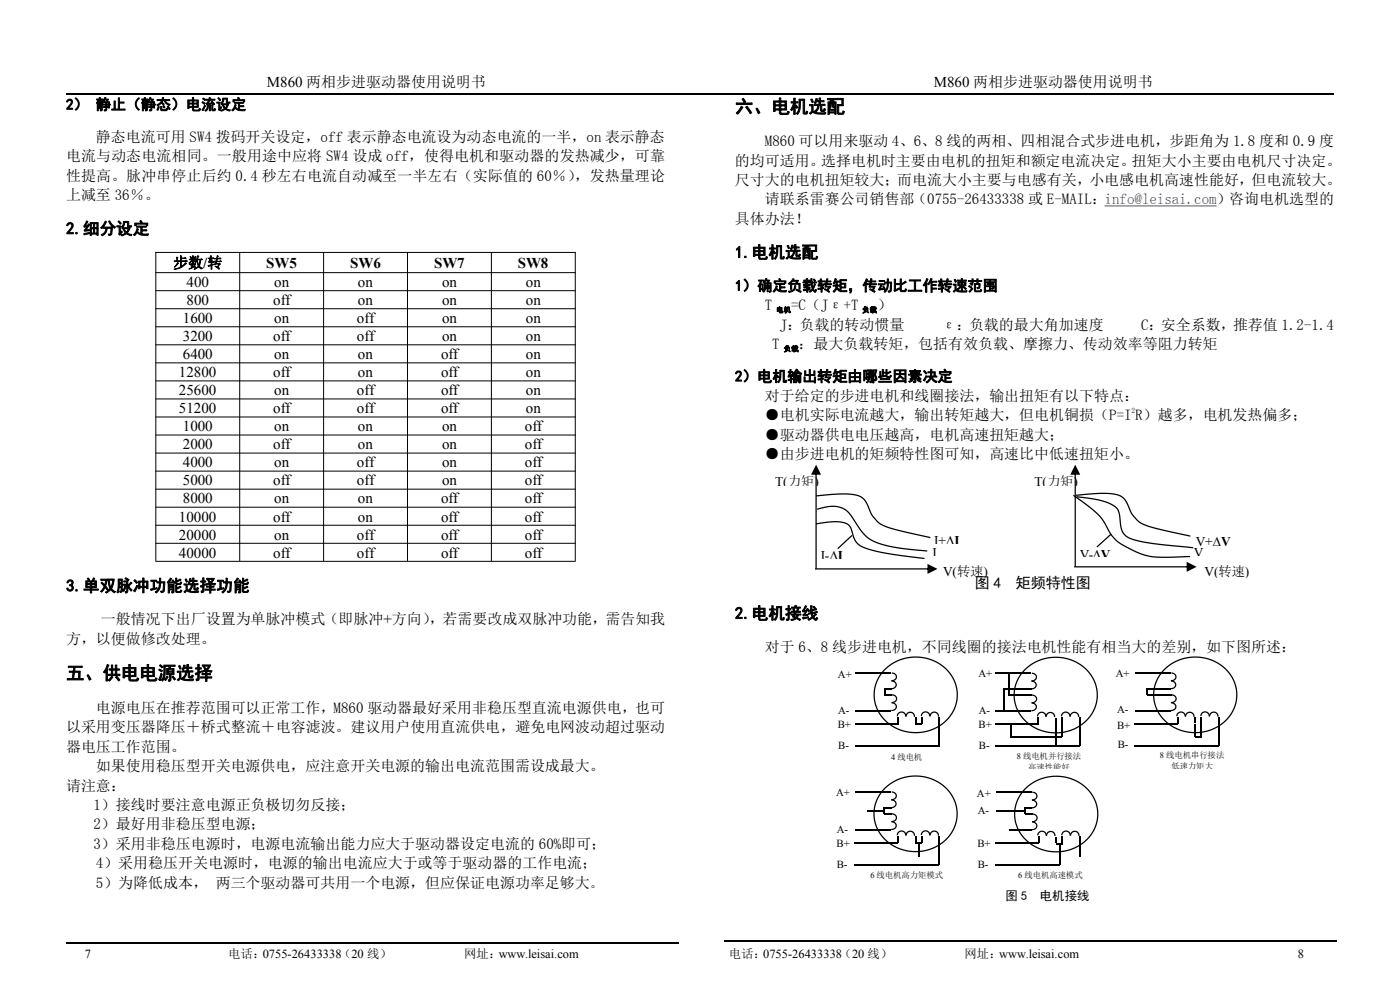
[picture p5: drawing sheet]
<svg xmlns="http://www.w3.org/2000/svg" width="297mm" height="210mm" viewBox="0 0 297 210" stroke-linecap="round" stroke-linejoin="round" font-family="sans-serif">
<path d="M14 19.9h269" fill="none" stroke="#000" stroke-width=".25"/>
<path d="M14 200h130M153.7 199.7h130" fill="none" stroke="#000" stroke-width=".26"/>
<g fill="none" stroke="#000" stroke-width=".21">
<path d="M33 53.5h89.1M33 57.8h89.1M33.1 53.5v65.5M50.9 53.5v65.5M68.7 53.5v65.5M86.4 53.5v65.5M104.2 53.5v65.5M122 53.5v65.5M33 61.7h89.1M33 65.5h89.1M33 69.3h89.1M33 73.1h89.1"/>
<path d="M33 77h89.1M33 80.8h89.1M33 84.6h89.1M33 88.5h89.1M33 92.3h89.1M33 96.1h89.1M33 99.9h89.1M33 103.8h89.1M33 107.6h89.1M33 111.4h89.1M33 115.2h89.1M33 119.1h89.1"/>
</g>
<path d="M234.3 43.7h23.8" fill="none" stroke="#00f" stroke-width=".21"/>
<g fill="#fff">
<path d="M200.1 119.4h10v3.8h-10z" fill-rule="evenodd"/>
<path d="M197.8 115.7h5.5v2.2h-5.5z" fill-rule="evenodd"/>
<path d="M198.2 113.1h5.5v2.2h-5.5z" fill-rule="evenodd"/>
<path d="M164.5 100.3h9.6v2.7h-9.6z" fill-rule="evenodd"/>
</g>
<g fill="#000">
<path d="M173.1 111l.9-.1a8.9 8.9 0 0 1 5.9 .2l.7 .8 1 2.7 .4 .6 .8 .6 1.7 .6 2.5 .6 9.1 1.3v.3l-1.9-.2a43.1 43.1 0 0 1-11-2.1 3.7 3.7 0 0 1-2.4-2.8l-.6-1.8-.4-.4-.6-.2-2.3-.3-3.7 .5zM173.1 105.1l1.3-.2a18.5 18.5 0 0 1 7.9 .2 4.3 4.3 0 0 1 2.3 3.1l.6 1.1 .9 1.1 1.3 .9 3 1 7 1.6-.1 .3-5.7-1.3a11.4 11.4 0 0 1-5.6-2.2l-1.2-1.5-1.3-2.8-.6-.6-.5-.4-1.3-.3-1.4-.2-2.7 .1-3.9 .3zM173.3 107.9l.7-.2a5.7 5.7 0 0 1 6.1 1l3 4.1 .8 .9 1.1 .8 1.9 .8 2.3 .6 7.5 .8v.3l-1.6-.1a26.8 26.8 0 0 1-10.3-2.2l-1.7-1.4-2.9-4.1-1.1-1-1-.5-1.1-.2-1.4 .1-2.2 .6z"/>
<path d="M173.1 98.6l-1 2.1h2.1zM173 100.2v20.5h.3v-20.5z"/>
<path d="M196.8 119.6l2.1 1.1-2.1 1zM172.9 120.5h24.4v.3h-24.4z"/>
</g>
<path d="M174.1 116.2h5.5v2.2h-5.5z" fill-rule="evenodd" fill="#fff"/>
<path d="M177.6 116.3l3.1-2.8 .1 .2-3 2.8z" fill="#000"/>
<path d="M229.1 115.9h9.6v2.2h-9.6z" fill-rule="evenodd" fill="#fff"/>
<path d="M232.6 115.9l3-2.7 .2 .2-3 2.7z" fill="#000"/>
<g fill="#fff">
<path d="M219.5 100.3h9.6v2.7h-9.6z" fill-rule="evenodd"/>
<path d="M255.5 119.3h10.7v3.1h-10.7z" fill-rule="evenodd"/>
<path d="M253.3 115.6h5.5v2.2h-5.5z" fill-rule="evenodd"/>
<path d="M253.7 113.1h9.8v2.8h-9.8z" fill-rule="evenodd"/>
</g>
<g fill="#000">
<path d="M227.8 105a22.6 22.6 0 0 1 6.4 5.5l1.5 2.7 1.1 1.3 1.3 .9 3.1 1.6 1.8 .7 1.9 .3 7.6-.1v.3h-.7a29.9 29.9 0 0 1-8.3-.1l-2.1-.7-2.8-1.4a7.9 7.9 0 0 1-4-4.2l-.8-1.5-.9-1.1-1.9-1.6-3.4-2.4zM228.3 104.9l1.3-.1a18.9 18.9 0 0 1 7.8 .1 4.3 4.3 0 0 1 2.4 3.1l.5 1.1 .9 1 1.3 1 3 .9 7.1 1.6-.1 .3-5.7-1.3a11.6 11.6 0 0 1-5.6-2.1l-1.2-1.5-1.3-2.8-.6-.6-.6-.3-1.2-.4-1.5-.1-2.6 .1-3.9 .3zM228.4 105.2l1.2 .2a14.5 14.5 0 0 1 6.9 1.9 3.2 3.2 0 0 1 1.3 3l.2 1.6 .3 1 .7 .7 1 .6 1.9 .5 2.5 .4 8.7 1v.2l-4.6-.4a29 29 0 0 1-9.2-1.7 3.5 3.5 0 0 1-1.8-3.4l-.4-2.4-.4-.6-.7-.5-2.2-.9-5.4-.9z"/>
<path d="M228.1 98.6l-1 2.1h2.1zM228 100.2v20h.2v-20z"/>
<path d="M251.7 119.2l2.2 1-2.2 1.1zM227.9 120.1h24.4v.3h-24.4z"/>
</g>
<path d="M188 141.7a9.2 9.2 0 0 1 14.8 3.6 8.1 8.1 0 0 1-7.3 10 8.4 8.4 0 0 1-10-9 7.7 7.7 0 0 1 2.5-4.6z" fill-rule="evenodd" fill="#fff"/>
<g fill="#000">
<path d="M187.5 146.1h.3v1.3h-.3zM187.6 146h1.5v.3h-1.5zM187.7 147.3h1.5v.2h-1.5zM189.2 144.3a.96 .96 0 0 1 1.1 1 .96 .96 0 0 1-1.3 .9l.1-.3 .6-.1 .3-.5-.2-.5-.7-.2zM189.2 149a.96 .96 0 0 1 1.1 1 .96 .96 0 0 1-1.2 .8v-.2l.6-.2 .3-.5-.2-.5-.6-.2zM189.2 142.6a.96 .96 0 0 1 1.1 1 .96 .96 0 0 1-1.2 .9v-.2l.7-.2 .2-.5-.2-.5-.6-.2zM189.2 147.3a.96 .96 0 0 1 1.1 1 .96 .96 0 0 1-1.2 .9v-.3l.7-.2 .3-.5-.3-.5-.6-.2zM190.5 151.2a1.02 1.02 0 0 1 1.2-.2 1.02 1.02 0 0 1 .6 1h-.3l-.3-.6-.4-.2-.6 .2-.2 .5h-.3zM190.4 152.2h.3v1.3h-.3zM192.4 151.3a1.02 1.02 0 0 1 1.1-.2 1.02 1.02 0 0 1 .6 1h-.2l-.3-.7-.5-.2-.5 .3-.2 .5h-.3zM194.1 152.2h.3v1.3h-.3zM194.2 153.5h1.3v.3h-1.3z"/>
<path d="M195.6 151.2a1.02 1.02 0 0 1 1.2-.2 1.02 1.02 0 0 1 .6 1h-.3l-.3-.7-.4-.2-.6 .3-.2 .5h-.3zM195.4 152.1h.3v1.5h-.3zM197.5 151.2a1.02 1.02 0 0 1 1.1-.2 1.02 1.02 0 0 1 .6 1h-.2l-.3-.6-.5-.2-.5 .2-.3 .6-.2-.1z"/>
<path d="M187.8 142.1l-1.1 1.4-.7 1.4-.4 1.7v1.6l.4 1.5 .7 1.6 1.1 1.4 1.3 1 1.6 .9 1.6 .5 1.7 .2 2-.2 1.7-.4 1.6-.9 1.3-1 1.1-1.3 .7-1.4 .4-1.3 .1-1.6-.1-1.4-.4-1.3-.8-1.3-1-1.2-1.1-.9-1.5-.8-1.4-.5-1.7-.3-1.5 .1-1.5 .2-1.6 .6-1.2 .7zM187.6 141.9l1.1-.9 1.3-.8a9.1 9.1 0 0 1 13.1 6 8.5 8.5 0 0 1-9.7 9.3 8.2 8.2 0 0 1-7.5-10.9 8.1 8.1 0 0 1 1.7-2.7z"/>
</g>
<path d="M181.4 153.6h9.2M181.4 158.2h17.8M181.4 142.8h7.7M181.5 150.8h7.6M199.3 152.1v6" fill="none" stroke="#000" stroke-width=".26"/>
<path d="M217.7 141.8a9.2 9.2 0 0 1 14.8 3.5 8.1 8.1 0 0 1-7.3 10.1 8.4 8.4 0 0 1-10-9 7.7 7.7 0 0 1 2.5-4.6z" fill-rule="evenodd" fill="#fff"/>
<g fill="#000">
<path d="M217.3 146h1.5v.3h-1.5zM217.4 147.3h1.5v.3h-1.5zM218.9 144.4a.96 .96 0 0 1 1.1 1 .96 .96 0 0 1-1.3 .9l.1-.3 .6-.2 .3-.5-.3-.5-.6-.2zM218.9 149a.96 .96 0 0 1 1.1 1 .96 .96 0 0 1-1.2 .9v-.3l.6-.1 .3-.5-.2-.5-.6-.2zM218.9 142.7a.96 .96 0 0 1 1.1 1 .96 .96 0 0 1-1.2 .9v-.3l.7-.2 .2-.5-.2-.4-.6-.3zM218.9 147.3a.96 .96 0 0 1 1.1 1 .96 .96 0 0 1-1.2 .9v-.3l.7-.1 .3-.5-.3-.5-.6-.2zM220.3 151.3a1.02 1.02 0 0 1 1.1-.2 1.02 1.02 0 0 1 .6 1h-.3l-.2-.7-.5-.2-.5 .2-.3 .6h-.2zM220.1 152.2h.3v1.3h-.3zM222.1 151.3a1.02 1.02 0 0 1 1.2-.2 1.02 1.02 0 0 1 .6 1h-.3l-.3-.7-.5-.1-.5 .2-.2 .5h-.3zM223.8 152.3h.3v1.2h-.3zM225.4 151.2a1.02 1.02 0 0 1 1.1-.2 1.02 1.02 0 0 1 .6 1h-.3l-.2-.6-.5-.2-.5 .2-.3 .6-.2-.1zM225.2 152.2h.3v1.4h-.3z"/>
<path d="M227.2 151.3a1.02 1.02 0 0 1 1.2-.2 1.02 1.02 0 0 1 .6 1h-.3l-.2-.6-.5-.3-.5 .2-.3 .6h-.3z"/>
<path d="M217.5 142.1l-1.1 1.4-.7 1.4-.4 1.7v1.7l.4 1.5 .7 1.6 1.1 1.3 1.3 1.1 1.6 .8 1.6 .5 2 .2 1.7-.1 1.7-.5 1.6-.8 1.3-1 1.1-1.4 .7-1.3 .4-1.4 .1-1.6-.1-1.3-.4-1.3-.8-1.4-1-1.2-1.1-.9-1.5-.8-1.4-.4-1.7-.3h-1.5l-1.5 .3-1.6 .5-1.4 .8zM217.3 142l2.2-1.6a9.1 9.1 0 0 1 13.3 5.6 8.5 8.5 0 0 1-9.5 9.6 8.2 8.2 0 0 1-7.8-10.8 8 8 0 0 1 1.8-2.8z"/>
</g>
<g fill="none" stroke="#000" stroke-width=".26">
<path d="M211.1 153.6h9.2M211.1 142.8h7.7M211.1 158.2h17.9M211.2 150.9h7.5M212.9 146.1v4.8M212.9 146.1h4.4M214 142.8v4.7M214.1 147.5h3.2M214.4 156.4h10.9M214.4 153.6v2.9M224 153.6v4.6M225.3 153.4v2.9"/>
<path d="M229 152.2v5.9"/>
</g>
<path d="M247.3 141.7a9.2 9.2 0 0 1 14.8 3.6 8.1 8.1 0 0 1-7.3 10 8.4 8.4 0 0 1-10-9 7.7 7.7 0 0 1 2.5-4.6z" fill-rule="evenodd" fill="#fff"/>
<g fill="#000">
<path d="M243.2 146.1h.3v1.3h-.3zM246.9 146h1.5v.3h-1.5zM247 147.3h1.5v.2h-1.5zM248.4 144.3a.96 .96 0 0 1 1.2 1 .96 .96 0 0 1-1.3 .9l.1-.3 .6-.1 .3-.5-.3-.5-.6-.2zM248.5 149a.96 .96 0 0 1 1.1 1 .96 .96 0 0 1-1.2 .8v-.2l.6-.2 .3-.5-.2-.5-.6-.2zM248.5 142.6a.96 .96 0 0 1 1.1 1 .96 .96 0 0 1-1.2 .9v-.2l.6-.2 .3-.5-.2-.5-.6-.2zM248.5 147.3a.96 .96 0 0 1 1.1 1 .96 .96 0 0 1-1.2 .9v-.3l.7-.2 .3-.5-.3-.5-.6-.2zM249.8 151.2a1.02 1.02 0 0 1 1.2-.2 1.02 1.02 0 0 1 .6 1h-.3l-.3-.6-.4-.2-.6 .2-.2 .5h-.3zM249.7 152.2h.3v1.3h-.3zM251.7 151.3a1.02 1.02 0 0 1 1.1-.2 1.02 1.02 0 0 1 .6 1h-.2l-.3-.7-.5-.2-.5 .3-.3 .5h-.2zM253.4 152.2h.3v1.3h-.3zM253.6 156.3h1.3v.3h-1.3z"/>
<path d="M254.9 151.2a1.02 1.02 0 0 1 1.2-.2 1.02 1.02 0 0 1 .6 1h-.3l-.3-.7-.4-.2-.6 .3-.2 .5h-.3zM254.7 152.1h.3v1.5h-.3zM256.8 151.2a1.02 1.02 0 0 1 1.1-.2 1.02 1.02 0 0 1 .6 1h-.2l-.2-.5-.5-.3-.5 .1-.4 .7-.2-.1z"/>
<path d="M247.1 142.1l-1.1 1.4-.7 1.4-.4 1.7v1.6l.4 1.5 .7 1.6 1.1 1.4 1.3 1 1.6 .9 1.6 .5 1.7 .2 2-.2 1.6-.4 1.7-.9 1.3-1 1.1-1.3 .7-1.4 .4-1.3 .1-1.6-.1-1.4-.5-1.3-.7-1.3-1-1.2-1.1-.9-1.5-.8-1.4-.5-1.7-.3-1.5 .1-1.5 .2-1.6 .6-1.2 .7zM246.9 141.9l1.1-.9 1.3-.8a9.1 9.1 0 0 1 13.1 6 8.5 8.5 0 0 1-9.8 9.3 8.2 8.2 0 0 1-7.4-10.9 8.1 8.1 0 0 1 1.7-2.7z"/>
</g>
<path d="M240.7 153.6h9.2M240.7 158.2h17.8M240.7 142.8h7.6M240.8 150.8h7.5M243.3 146.1h3.6M243.3 147.4h3.8M253.5 153.6v2.8M254.8 153.5v2.9M258.6 152.1v6" fill="none" stroke="#000" stroke-width=".26"/>
<path d="M188 167a9.2 9.2 0 0 1 14.7 3.5 8.1 8.1 0 0 1-7.3 10.1 8.4 8.4 0 0 1-9.9-9.1 7.7 7.7 0 0 1 2.5-4.5z" fill-rule="evenodd" fill="#fff"/>
<g fill="#000">
<path d="M187.4 171.4h.3v1.3h-.3zM187.6 171.2h1.5v.3h-1.5zM187.7 172.5h1.5v.3h-1.5zM189.1 169.6a.96 .96 0 0 1 1.1 1 .96 .96 0 0 1-1.2 .8v-.2l.7-.2 .3-.5-.3-.5-.6-.2zM189.2 174.2a.96 .96 0 0 1 1.1 1 .96 .96 0 0 1-1.3 .9l.1-.3 .6-.1 .3-.6-.2-.4-.7-.2zM189.2 167.9a.96 .96 0 0 1 1.1 1 .96 .96 0 0 1-1.2 .9v-.3l.6-.2 .3-.5-.2-.5-.6-.2zM189.2 172.5a.96 .96 0 0 1 1.1 1 .96 .96 0 0 1-1.2 .9v-.3l.7-.1 .2-.5-.2-.5-.6-.2zM190.5 176.4a1.02 1.02 0 0 1 1.2-.2 1.02 1.02 0 0 1 .6 1.1l-.3-.1-.2-.5-.5-.3-.5 .1-.3 .7h-.3zM190.4 177.4h.3v1.3h-.3zM192.4 176.5a1.02 1.02 0 0 1 1.1-.2 1.02 1.02 0 0 1 .6 1h-.2l-.2-.6-.5-.2-.5 .1-.3 .6h-.3zM194.1 177.4h.3v1.3h-.3zM194.2 178.7h1.3v.3h-1.3z"/>
<path d="M195.6 176.4a1.02 1.02 0 0 1 1.2-.2 1.02 1.02 0 0 1 .6 1h-.3l-.3-.6-.4-.2-.6 .2-.2 .5h-.3zM195.4 177.4h.3v1.4h-.3zM197.5 176.5a1.02 1.02 0 0 1 1.1-.2 1.02 1.02 0 0 1 .6 1h-.2l-.3-.7-.5-.2-.5 .2-.3 .6h-.2z"/>
<path d="M187.8 167.3l-1.1 1.4-.7 1.4-.4 1.7v1.6l.3 1.6 .8 1.6 1 1.2 1.3 1.2 1.7 .8 1.6 .5 1.9 .2 1.8-.1 1.6-.5 1.7-.8 1.4-1.2 1-1.2 .7-1.4 .4-1.3 .1-1.6-.2-1.4-.4-1.2-.7-1.4-.9-1.1-1.3-1-1.4-.8-1.4-.4-1.7-.3h-1.6l-1.5 .3-1.5 .5-1.3 .7zM187.6 167.2l2.2-1.6a9.1 9.1 0 0 1 13.2 5.6 8.5 8.5 0 0 1-9.5 9.6 8.2 8.2 0 0 1-7.7-10.8 8 8 0 0 1 1.8-2.8z"/>
</g>
<path d="M181.3 178.8h9.2M181.4 168h7.6M181.5 176h7.5M183.9 172h3.6M194.9 178.9v2.9M199.2 177.4v5.9M181.3 183.4h17.9" fill="none" stroke="#000" stroke-width=".26"/>
<path d="M217.8 167a9.2 9.2 0 0 1 14.8 3.5 8.1 8.1 0 0 1-7.3 10.1 8.4 8.4 0 0 1-10-9 7.7 7.7 0 0 1 2.5-4.6z" fill-rule="evenodd" fill="#fff"/>
<g fill="#000">
<path d="M217.3 171.4h.3v1.3h-.3zM217.4 171.3h1.5v.2h-1.5zM217.5 172.5h1.5v.3h-1.5zM219 169.6a.96 .96 0 0 1 1.1 1 .96 .96 0 0 1-1.3 .9l.1-.3 .6-.1 .3-.5-.2-.5-.7-.2zM219 174.2a.96 .96 0 0 1 1.1 1 .96 .96 0 0 1-1.2 .9v-.2l.6-.2 .3-.5-.2-.5-.6-.2zM219 167.9a.96 .96 0 0 1 1.1 1 .96 .96 0 0 1-1.2 .9v-.3l.7-.1 .2-.5-.2-.5-.6-.2zM219 172.6a.96 .96 0 0 1 1.1 1 .96 .96 0 0 1-1.2 .8v-.2l.7-.2 .3-.4-.3-.6-.6-.2zM220.3 176.5a1.02 1.02 0 0 1 1.2-.2 1.02 1.02 0 0 1 .6 1h-.3l-.3-.7-.4-.1-.6 .2-.2 .5h-.3zM220.2 177.4h.3v1.4h-.3zM222.2 176.5a1.02 1.02 0 0 1 1.1-.2 1.02 1.02 0 0 1 .6 1.1l-.2-.1-.2-.5-.5-.3-.5 .1-.3 .7h-.3zM223.9 177.5h.3v1.2h-.3zM224 178.8h1.3v.3h-1.3z"/>
<path d="M225.4 176.5a1.02 1.02 0 0 1 1.2-.2 1.02 1.02 0 0 1 .6 1h-.3l-.3-.7-.4-.2-.6 .3-.2 .5h-.3zM225.2 177.4h.3v1.4h-.3zM227.3 176.5a1.02 1.02 0 0 1 1.1-.2 1.02 1.02 0 0 1 .6 1h-.2l-.3-.7-.5-.1-.5 .2-.2 .5h-.3z"/>
<path d="M217.6 167.4l-1.1 1.4-.7 1.4-.4 1.7v1.6l.4 1.5 .7 1.6 1 1.2 1.4 1.2 1.6 .9 1.6 .5 2 .2 1.7-.2 1.7-.5 1.6-.8 1.3-1 1.1-1.3 .7-1.4 .4-1.3 .2-1.6-.2-1.4-.4-1.3-.8-1.4-1-1.2-1.1-.8-1.5-.8-1.4-.5-1.7-.3h-1.5l-1.5 .3-1.6 .6-1.4 .8zM217.4 167.2l2.2-1.6a9.1 9.1 0 0 1 13.3 5.6 8.5 8.5 0 0 1-9.5 9.6 8.2 8.2 0 0 1-7.8-10.7 8 8 0 0 1 1.8-2.9z"/>
</g>
<path d="M211.2 178.9h9.2M211.2 168h7.7M211.2 172.1h6.1M214.1 176h4.8M224.8 179v4.4M229.1 177.4v4.4M211.2 183.4h13.6" fill="none" stroke="#000" stroke-width=".26"/>
<g font-size="3.9">
<text x="155.9" y="23.9">六、电机选配</text>
<text x="14" y="144.1">五、供电电源选择</text>
</g>
<g font-size="3.5">
<text x="14" y="49.7">2.细分设定</text>
<text x="155.9" y="54.7">1.电机选配</text>
<text x="14" y="125.5">3.单双脉冲功能选择功能</text>
<text x="155.9" y="131.3">2.电机接线</text>
</g>
<g font-size="3.2">
<text x="14" y="23.3">2） 静止（静态）电流设定</text>
<text x="56.6" y="18.5">M860 两相步进驱动器使用说明书</text>
<text x="198.1" y="18.5">M860 两相步进驱动器使用说明书</text>
<text x="14" y="34.2">电流与动态电流相同。一般用途中应将 SW4 设成 off，使得电机和驱动器的发热减少，可靠</text>
<text x="20.4" y="30.1">静态电流可用 SW4 拨码开关设定，off 表示静态电流设为动态电流的一半，on 表示静态</text>
<text x="155.9" y="35.2">的均可适用。选择电机时主要由电机的扭矩和额定电流决定。扭矩大小主要由电机尺寸决定。</text>
<text x="162.3" y="31">M860 可以用来驱动 4、6、8 线的两相、四相混合式步进电机，步距角为 1.8 度和 0.9 度</text>
<text x="14" y="38.3">性提高。脉冲串停止后约 0.4 秒左右电流自动减至一半左右（实际值的 60％）</text>
<text x="121.9" y="38.3">，发热量理论</text>
<text x="155.9" y="39.3">尺寸大的电机扭矩较大；而电流大小主要与电感有关，小电感电机高速性能好，但电流较大。</text>
<text x="14" y="42.4">上减至 36％。</text>
<text x="155.9" y="47.5">具体办法！</text>
<text x="162.3" y="43.4">请联系雷赛公司销售部（0755-26433338 或 E-MAIL：info@leisai.com）咨询电机选型的</text>
<text x="36.7" y="56.8">步数/转</text>
<text x="56.5" y="56.8">SW5</text>
<text x="74.3" y="56.8">SW6</text>
<text x="92.1" y="56.8">SW7</text>
<text x="109.9" y="56.8">SW8</text>
<text x="39.6" y="60.9">400</text>
<text x="39.6" y="64.7">800</text>
<text x="58" y="64.7">off</text>
<text x="58.2" y="60.9">on</text>
<text x="75.9" y="60.9">on</text>
<text x="75.9" y="64.7">on</text>
<text x="93.8" y="60.9">on</text>
<text x="93.8" y="64.7">on</text>
<text x="111.5" y="60.9">on</text>
<text x="111.5" y="64.7">on</text>
<text x="155.9" y="61.7">1）确定负载转矩，传动比工作转速范围</text>
<text x="162.3" y="65.8">T</text>
<text x="167.8" y="65.8">=C（Jε+T</text>
<text x="186.1" y="65.8">）</text>
<text x="38.8" y="68.5">1600</text>
<text x="58.2" y="68.5">on</text>
<text x="75.7" y="68.5">off</text>
<text x="93.8" y="68.5">on</text>
<text x="111.5" y="68.5">on</text>
<text x="165.4" y="69.9">J：负载的转动惯量</text>
<text x="199.8" y="69.9">ε：负载的最大角加速度</text>
<text x="242.1" y="69.9">C：安全系数，推荐值 1.2-1.4</text>
<text x="38.8" y="72.4">3200</text>
<text x="38.8" y="76.2">6400</text>
<text x="58" y="72.4">off</text>
<text x="58.2" y="76.2">on</text>
<text x="75.7" y="72.4">off</text>
<text x="75.9" y="76.2">on</text>
<text x="93.6" y="76.2">off</text>
<text x="93.8" y="72.4">on</text>
<text x="111.5" y="72.4">on</text>
<text x="111.5" y="76.2">on</text>
<text x="163.8" y="74.1">T</text>
<text x="169.4" y="74.1">：最大负载转矩，包括有效负载、摩擦力、传动效率等阻力转矩</text>
<text x="38" y="80">12800</text>
<text x="38" y="83.8">25600</text>
<text x="58" y="80">off</text>
<text x="58.2" y="83.8">on</text>
<text x="75.7" y="83.8">off</text>
<text x="75.9" y="80">on</text>
<text x="93.6" y="80">off</text>
<text x="93.6" y="83.8">off</text>
<text x="111.5" y="80">on</text>
<text x="111.5" y="83.8">on</text>
<text x="155.9" y="80.9">2）电机输出转矩由哪些因素决定</text>
<text x="38" y="87.6">51200</text>
<text x="58" y="87.6">off</text>
<text x="75.7" y="87.6">off</text>
<text x="93.6" y="87.6">off</text>
<text x="111.5" y="87.6">on</text>
<text x="162.3" y="85">对于给定的步进电机和线圈接法，输出扭矩有以下特点：</text>
<text x="162.3" y="89.1">●电机实际电流越大，输出转矩越大，但电机铜损（P=I R）越多，电机发热偏多；</text>
<text x="38.8" y="91.5">1000</text>
<text x="38.8" y="95.3">2000</text>
<text x="58" y="95.3">off</text>
<text x="58.2" y="91.5">on</text>
<text x="75.9" y="91.5">on</text>
<text x="75.9" y="95.3">on</text>
<text x="93.8" y="91.5">on</text>
<text x="93.8" y="95.3">on</text>
<text x="111.3" y="91.5">off</text>
<text x="111.3" y="95.3">off</text>
<text x="162.3" y="93.2">●驱动器供电电压越高，电机高速扭矩越大；</text>
<text x="38.8" y="99.2">4000</text>
<text x="58.2" y="99.2">on</text>
<text x="75.7" y="99.2">off</text>
<text x="93.8" y="99.2">on</text>
<text x="111.3" y="99.2">off</text>
<text x="162.3" y="97.4">●由步进电机的矩频特性图可知，高速比中低速扭矩小。</text>
<text x="38.8" y="103">5000</text>
<text x="38.8" y="106.8">8000</text>
<text x="58" y="103">off</text>
<text x="58.2" y="106.8">on</text>
<text x="75.7" y="103">off</text>
<text x="75.9" y="106.8">on</text>
<text x="93.6" y="106.8">off</text>
<text x="93.8" y="103">on</text>
<text x="111.3" y="103">off</text>
<text x="111.3" y="106.8">off</text>
<text x="38" y="110.6">10000</text>
<text x="58" y="110.6">off</text>
<text x="75.9" y="110.6">on</text>
<text x="93.6" y="110.6">off</text>
<text x="111.3" y="110.6">off</text>
<text x="38" y="114.4">20000</text>
<text x="38" y="118.3">40000</text>
<text x="58" y="118.3">off</text>
<text x="58.2" y="114.4">on</text>
<text x="75.7" y="114.4">off</text>
<text x="75.7" y="118.3">off</text>
<text x="93.6" y="114.4">off</text>
<text x="93.6" y="118.3">off</text>
<text x="111.3" y="114.4">off</text>
<text x="111.3" y="118.3">off</text>
<text x="206.8" y="124.6">图 4</text>
<text x="215.5" y="124.6">矩频特性图</text>
<text x="14" y="136.5">方，以便做修改处理。</text>
<text x="21.4" y="132.4">一般情况下出厂设置为单脉冲模式（即脉冲+方向）</text>
<text x="91.1" y="132.4">，若需要改成双脉冲功能，需告知我</text>
<text x="162.3" y="138.2">对于 6、8 线步进电机，不同线圈的接法电机性能有相当大的差别，如下图所述：</text>
<text x="14" y="155.3">以采用变压器降压＋桥式整流＋电容滤波。建议用户使用直流供电，避免电网波动超过驱动</text>
<text x="20.4" y="151.2">电源电压在推荐范围可以正常工作，M860 驱动器最好采用非稳压型直流电源供电，也可</text>
<text x="14" y="159.4">器电压工作范围。</text>
<text x="14" y="167.7">请注意：</text>
<text x="20.4" y="163.6">如果使用稳压型开关电源供电，应注意开关电源的输出电流范围需设成最大。</text>
<text x="19.8" y="171.8">1）接线时要注意电源正负极切勿反接；</text>
<text x="19.8" y="175.9">2）最好用非稳压型电源；</text>
<text x="19.8" y="180">3）采用非稳压电源时，电源电流输出能力应大于驱动器设定电流的 60%即可；</text>
<text x="20.4" y="184.2">4）采用稳压开关电源时，电源的输出电流应大于或等于驱动器的工作电流；</text>
<text x="20.4" y="188.3">5）为降低成本， 两三个驱动器可共用一个电源，但应保证电源功率足够大。</text>
</g>
<g font-size="2.8">
<text x="164.5" y="103.2">T(力矩)</text>
<text x="219.5" y="103.1">T(力矩)</text>
<text x="174.1" y="118.9">I-∆I</text>
<text x="197.8" y="118.3">I</text>
<text x="198.2" y="115.7">I+∆I</text>
<text x="229.1" y="118.6">V-∆V</text>
<text x="253.3" y="118.3">V</text>
<text x="253.7" y="115.8">V+∆</text>
<text x="259" y="115.8">V</text>
<text x="200.1" y="122.3">V(转速)</text>
<text x="255.5" y="122.2">V(转速)</text>
</g>
<g font-size="2.6">
<text x="213.3" y="190.9">图 5</text>
<text x="220.6" y="190.9">电机接线</text>
<text x="18" y="203.1">7</text>
<text x="48.4" y="203.1">电话：0755-26433338（20 线）</text>
<text x="98.5" y="203.1">网址：www.leisai.com</text>
<text x="154.6" y="203.1">电话：0755-26433338（20 线）</text>
<text x="204.6" y="203.1">网址：www.leisai.com</text>
<text x="275.3" y="203.1">8</text>
</g>
<g font-size="2.3">
<text x="177.8" y="143.8">A+</text>
<text x="207.6" y="143.7">A+</text>
<text x="236.7" y="143.7">A+</text>
<text x="177.7" y="154.5">B+</text>
<text x="177.8" y="151.4">A-</text>
<text x="207.6" y="154.4">B+</text>
<text x="207.6" y="151.5">A-</text>
<text x="237" y="154.6">B+</text>
<text x="237" y="151.3">A-</text>
<text x="177.8" y="158.9">B-</text>
<text x="207.7" y="158.8">B-</text>
<text x="237.1" y="158.7">B-</text>
<text x="177.4" y="168.9">A+</text>
<text x="207.3" y="169">A+</text>
<text x="207.4" y="172.7">A-</text>
<text x="177.5" y="179.7">B+</text>
<text x="177.5" y="176.6">A-</text>
<text x="207.3" y="179.8">B+</text>
<text x="177.5" y="184.1">B-</text>
<text x="207.4" y="184.2">B-</text>
</g>
<g font-size="1.8">
<text x="189.1" y="161.1">4 线电机</text>
<text x="215.7" y="161">8 线电机并行接法</text>
<text x="246.1" y="160.8">8 线电机串行接法</text>
<text x="218.1" y="163.3">高速性能好</text>
<text x="248.5" y="163.1">低速力矩大</text>
<text x="184.7" y="186.2">6 线电机高力矩模式</text>
<text x="216" y="186.2">6 线电机高速模式</text>
</g>
<g font-size="1.6">
<text x="164.6" y="66.3">电机</text>
<text x="182.9" y="66.3">负载</text>
<text x="166.2" y="74.5">负载</text>
<text x="240" y="87.5">2</text>
</g>
</svg>
